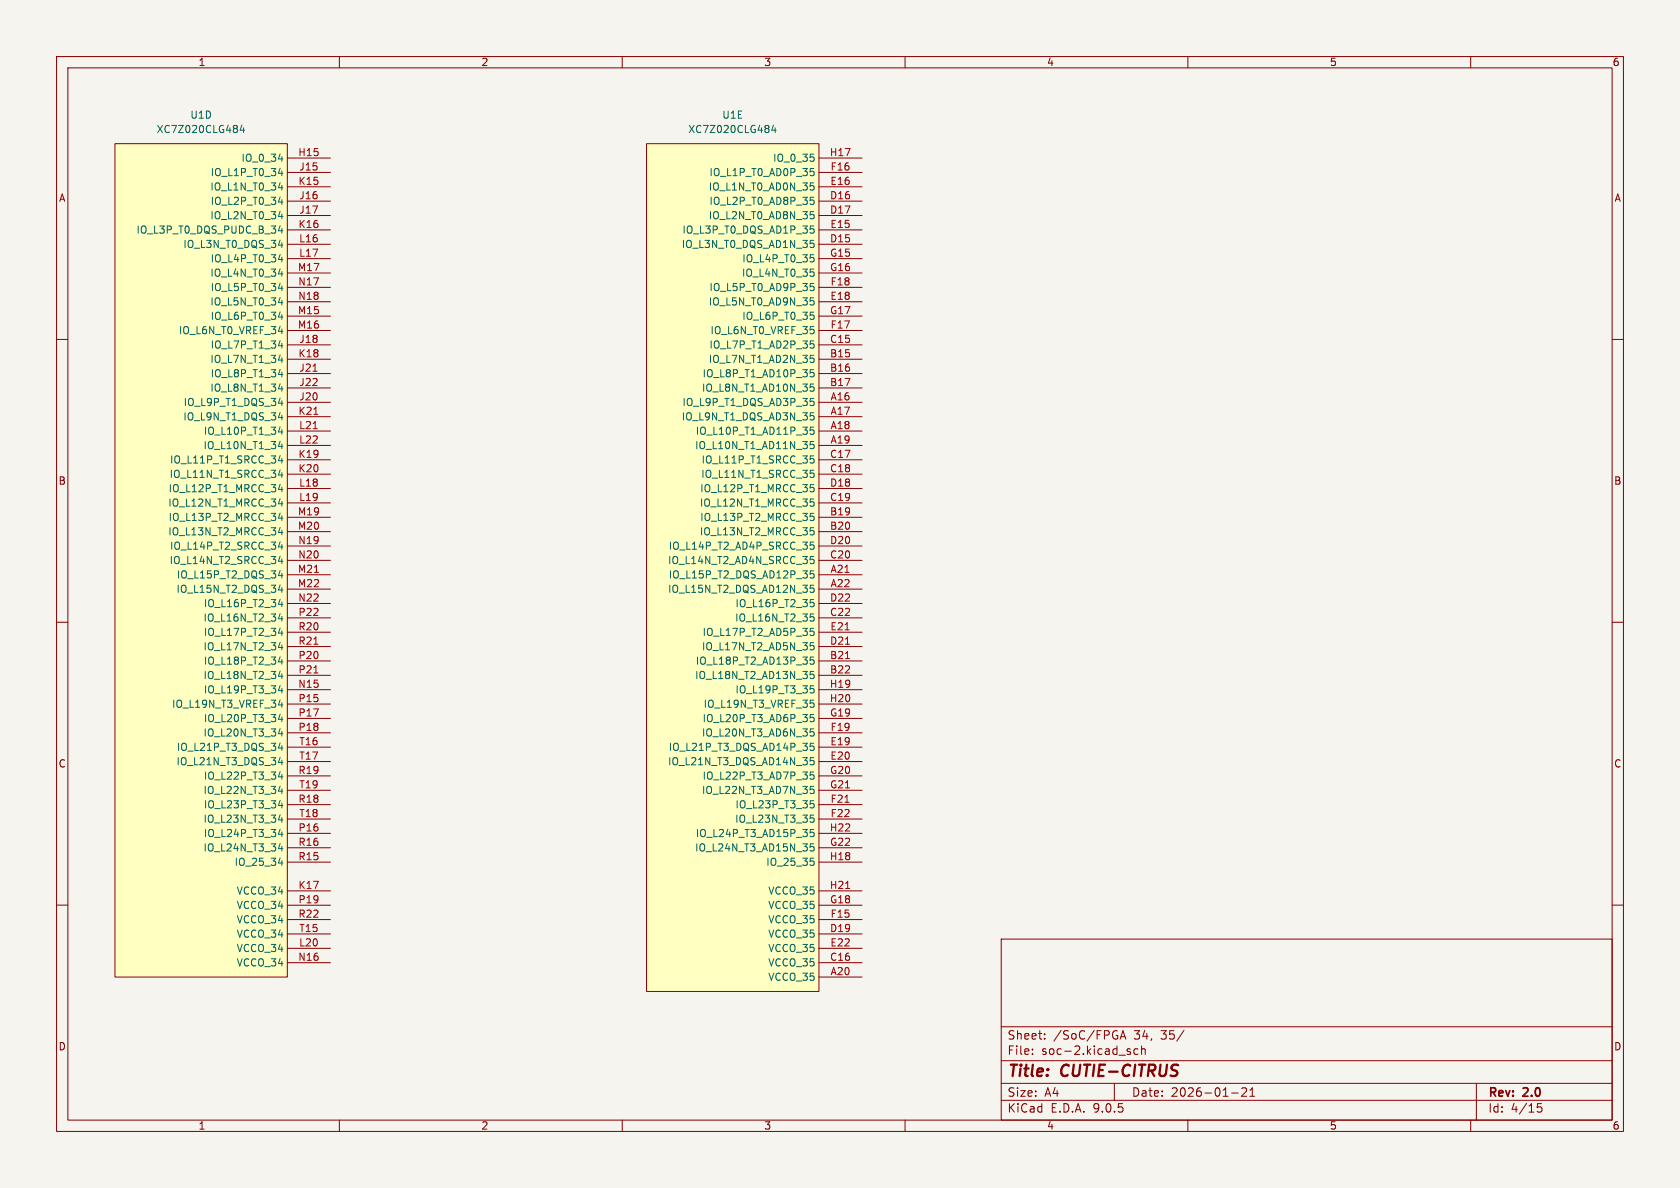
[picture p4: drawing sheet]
<svg xmlns="http://www.w3.org/2000/svg" width="297mm" height="210mm" viewBox="0 0 297 210" stroke-linecap="round" stroke-linejoin="round" font-family="sans-serif">
<path d="M0 0h297v210h-297z" fill="#f5f4ef" stroke="#f5f4ef" stroke-width=".18"/>
<g fill="none" stroke="#840000" stroke-width=".18">
<path d="M10 10h277v190h-277zM12 12h273v186h-273zM60 10v2M110 10v2M160 10v2M210 10v2M260 10v2M10 60h2M285 60h2M10 110h2M285 110h2M10 160h2"/>
<path d="M177 166h108v32h-108zM285 160h2M60 198v2M110 198v2M160 198v2M177 194.5h108M177 191.5h108M177 187.5h108M177 181.5h108M182.5 186.3v.1M182.5 185.5v.1M184.7 183.6v.1"/>
<path d="M184.7 182.8v.1M197 191.5v3M198 183.7l.5-1.5 .5 1.5M198.2 183.3h.7M199.5 185.9l.3 .1 .1 .2-.2 .2h-.3M199.5 185.4l.3 .1M201.2 185.5l-.5-.1-.2 .3v.4l.1 .2h.6M201.8 185.5l.2-.1 .4 .1 .1 .9M201.8 184.9v1.5M209.3 182.1l-1.3 2M210 198v2M217.7 193.2h1.2"/>
<path d="M219.5 192.4l.6-.1 .2 .1 .1 .3-.9 1.1h.9M221 193.8h.8M221 192.7l.4-.4v1.5M260 198v2M261 191.5v6.5M272.5 195.1h-.7l-.1 .7 .3-.1h.5l.1 .3-.1 .5-.2 .1-.6-.1"/>
</g>
<path d="M114.3 25.4h30.5v149.9h-30.5z" fill="#ffffc2"/>
<g fill="none" stroke="#840000" stroke-width=".18">
<path d="M114.3 25.4h30.5v149.9h-30.5zM144.8 27.9h7.6M144.8 30.5h7.6M144.8 33h7.6M144.8 35.6h7.6M144.8 38.1h7.6M144.8 40.6h7.6M144.8 43.2h7.6M144.8 45.7h7.6M144.8 48.3h7.6M144.8 50.8h7.6M144.8 53.3h7.6"/>
<path d="M144.8 55.9h7.6M144.8 58.4h7.6M144.8 61h7.6M144.8 63.5h7.6M144.8 66h7.6M144.8 68.6h7.6M144.8 71.1h7.6M144.8 73.7h7.6M144.8 76.2h7.6M144.8 78.7h7.6M144.8 81.3h7.6M144.8 83.8h7.6"/>
<path d="M144.8 86.4h7.6M144.8 88.9h7.6M144.8 91.4h7.6M144.8 94h7.6M144.8 96.5h7.6M144.8 99.1h7.6M144.8 101.6h7.6M144.8 104.1h7.6M144.8 106.7h7.6M144.8 109.2h7.6M144.8 111.8h7.6M144.8 114.3h7.6"/>
<path d="M144.8 116.8h7.6M144.8 119.4h7.6M144.8 121.9h7.6M144.8 124.5h7.6M144.8 127h7.6M144.8 129.5h7.6M144.8 132.1h7.6M144.8 134.6h7.6M144.8 137.2h7.6M144.8 139.7h7.6M144.8 142.2h7.6M144.8 144.8h7.6"/>
<path d="M144.8 147.3h7.6M144.8 149.9h7.6M144.8 152.4h7.6M144.8 157.5h7.6M144.8 160h7.6M144.8 162.6h7.6M144.8 165.1h7.6M144.8 167.6h7.6M144.8 170.2h7.6M144.8 172.7h7.6"/>
</g>
<g fill="none" stroke="#006464" stroke-width=".18">
<path d="M136.7 22.1l-.3 .9h.8M137 22.6v.8M143.3 29.8h.6M143.3 32.3h.6M143.3 34.9h.6M143.3 37.4h.6M143.3 39.9h.6M143.4 30.3h.3l.2 .2v.4l-.5 .2M143.4 32.8h.3l.2 .3v.4l-.5 .1M143.4 35.4h.3l.2 .2v.4l-.5 .1M143.4 37.9h.3l.2 .2v.5l-.5 .1M143.9 27.9v.5"/>
<path d="M143.3 42.5h.6M143.3 45h.6M143.3 47.6h.6M143.3 50.1h.6M143.3 52.6h.6M143.3 55.2h.6M143.3 57.7h.6M143.4 40.4h.3l.2 .3v.4l-.5 .1M143.4 43h.3l.2 .2-.1 .5-.4 .1M143.4 45.5h.3l.2 .3-.1 .4-.4 .1M143.4 50.6h.3l.2 .2-.1 .5-.4 .1M143.4 53.1h.3l.2 .3-.1 .5h-.4"/>
<path d="M143.4 55.7h.3l.2 .2-.1 .5-.4 .1M143.7 48.1l.2 .2v.3l-.2 .2M143.8 58.3l.1 .2-.1 .4M143.3 68.4h.4l.2 .2-.1 .5h-.5M143.3 60.3h.6M143.3 62.8h.6M143.3 67.9h.6M143.3 70.4h.6M143.3 73h.6M143.4 60.8h.3l.2 .2-.1 .5h-.4M143.4 63.3h.3l.2 .2-.1 .5-.4 .1M143.4 70.9h.3l.2 .3-.1 .4-.4 .1"/>
<path d="M143.4 73.5h.3l.2 .2-.1 .5h-.4M143.9 65.3h-.6l-.1 .7 .2-.2 .4 .1 .1 .2v.4l-.2 .1-.5-.1M143.9 75.5h-.6l-.1 .6 .2-.1 .4 .1 .1 .1v.5l-.2 .1-.5-.1M143.9 78h-.6l-.1 .7 .2-.2 .4 .1 .1 .2v.4l-.2 .1-.5-.1M143.3 98.9h.4l.2 .2-.1 .5h-.5M143.3 80.6h.6M143.3 83.1h.6M143.3 85.7h.6M143.3 88.2h.6M143.3 90.7h.6M143.3 93.3h.6M143.3 98.4h.6"/>
<path d="M143.4 81.1h.3l.2 .2-.1 .5-.4 .1M143.4 83.6h.3l.2 .3-.1 .4-.4 .1M143.4 86.2h.3l.2 .2-.1 .5h-.4M143.4 88.7h.3l.2 .2-.1 .5-.4 .1M143.4 91.2h.3l.2 .3-.1 .5h-.4M143.4 93.8h.3l.2 .2-.1 .5-.4 .1M143.9 95.8h-.6l-.1 .6 .2-.1 .4 .1 .1 .2v.4l-.2 .1-.5-.1M143.3 114.2l.4-.1 .2 .2-.1 .5h-.5M143.3 106h.6M143.3 108.5h.6M143.3 113.6h.6M143.4 106.5h.3l.2 .2-.1 .5-.4 .1"/>
<path d="M143.4 109h.3l.2 .3-.1 .4-.4 .1M143.9 100.9h-.6l-.1 .6 .2-.1 .4 .1 .1 .1v.5l-.2 .1-.5-.1M143.9 103.4h-.6l-.1 .7 .2-.2 .4 .1 .1 .2v.4l-.2 .1-.5-.1M143.9 111.1h-.6l-.1 .6 .2-.1h.4l.1 .2v.4l-.2 .1-.5-.1M143.9 116.1h-.6l-.1 .7 .2-.2 .4 .1 .1 .2v.4l-.2 .1-.5-.1M143.9 118.7h-.6l-.1 .6 .2-.1h.4l.1 .2v.4l-.2 .2-.5-.2M143.3 129.4l.4-.1 .2 .3-.1 .5h-.5M143.3 139.6l.4-.1 .2 .2-.1 .5h-.5M143.3 121.2h.6M143.3 123.8h.6M143.3 128.8h.6M143.3 139h.6"/>
<path d="M143.4 121.7h.3l.2 .3-.1 .4-.4 .1M143.4 124.3h.3l.2 .2-.1 .5h-.4M143.9 126.3h-.6l-.1 .6 .2-.1 .4 .1 .1 .1v.5l-.2 .1-.5-.1M143.9 131.4h-.6l-.1 .6 .2-.1h.4l.1 .2v.4l-.2 .2-.5-.2M143.9 133.9h-.6l-.1 .6 .2-.1 .4 .1 .1 .2v.4l-.2 .1-.5-.1M143.9 136.5h-.6l-.1 .6 .2-.1h.4l.1 .2v.4l-.2 .1-.5-.1M143.3 141.5h.6M143.3 144.1h.6M143.3 151.7h.6M143.4 142h.3l.2 .3v.4l-.5 .1M143.4 144.6h.3l.2 .2v.4l-.5 .2M143.4 152.2h.3l.2 .2v.5l-.5 .1"/>
<path d="M143.9 146.6h-.6l-.1 .6 .2-.1 .4 .1 .1 .2v.4l-.2 .1-.5-.1M143.9 149.2h-.6l-.1 .6 .2-.1h.4l.1 .2v.4l-.2 .1-.5-.1"/>
</g>
<path d="M149.4 111.3h.7M149.5 113.9h.7M149.5 116.4h.7M149.4 141.8h.7M149.5 157.1h.7" fill="none" stroke="#a90000" stroke-width=".18"/>
<path d="M20.3 25.4h30.5v147.3h-30.5z" fill="#ffffc2"/>
<g fill="none" stroke="#840000" stroke-width=".18">
<path d="M20.3 25.4h30.5v147.3h-30.5zM50.8 27.9h7.6M50.8 30.5h7.6M50.8 33h7.6M50.8 35.6h7.6M50.8 38.1h7.6M50.8 40.6h7.6M50.8 43.2h7.6M50.8 45.7h7.6M50.8 48.3h7.6M50.8 50.8h7.6M50.8 53.3h7.6"/>
<path d="M50.8 55.9h7.6M50.8 58.4h7.6M50.8 61h7.6M50.8 63.5h7.6M50.8 66h7.6M50.8 68.6h7.6M50.8 71.1h7.6M50.8 73.7h7.6M50.8 76.2h7.6M50.8 78.7h7.6M50.8 81.3h7.6M50.8 83.8h7.6"/>
<path d="M50.8 86.4h7.6M50.8 88.9h7.6M50.8 91.4h7.6M50.8 94h7.6M50.8 96.5h7.6M50.8 99.1h7.6M50.8 101.6h7.6M50.8 104.1h7.6M50.8 106.7h7.6M50.8 109.2h7.6M50.8 111.8h7.6M50.8 114.3h7.6"/>
<path d="M50.8 116.8h7.6M50.8 119.4h7.6M50.8 121.9h7.6M50.8 124.5h7.6M50.8 127h7.6M50.8 129.5h7.6M50.8 132.1h7.6M50.8 134.6h7.6M50.8 137.2h7.6M50.8 139.7h7.6M50.8 142.2h7.6M50.8 144.8h7.6"/>
<path d="M50.8 147.3h7.6M50.8 149.9h7.6M50.8 152.4h7.6M50.8 157.5h7.6M50.8 160h7.6M50.8 162.6h7.6M50.8 165.1h7.6M50.8 167.6h7.6M50.8 170.2h7.6"/>
</g>
<g fill="none" stroke="#006464" stroke-width=".18">
<path d="M42.8 22.1l-.3 .9h.7M43.1 22.6v.8M49.2 28.1h.8M49.2 30.6h.8M49.2 33.2h.8M49.2 35.7h.8M49.2 38.3h.8M49.8 30.2v.9M49.8 32.8v.8M49.8 35.3v.8M49.8 37.8v.9M49.2 40.8h.8"/>
<path d="M49.2 43.3h.8M49.2 45.9h.8M49.2 48.4h.8M49.2 51h.8M49.2 53.5h.8M49.2 56h.8M49.2 58.6h.8M49.8 40.4v.8M49.8 42.9v.9M49.8 45.5v.8M49.8 48v.8M49.8 50.5v.9"/>
<path d="M49.8 53.1v.8M49.8 55.6v.9M49.2 61.1h.8M49.2 63.7h.8M49.2 66.2h.8M49.2 68.7h.8M49.2 71.3h.8M49.2 73.8h.8M49.5 75.4l-.3 1h.8M49.5 78l-.3 .9h.8M49.8 60.7v.8M49.8 63.2v.9"/>
<path d="M49.8 65.8v.8M49.8 68.3v.9M49.8 70.9v.8M49.8 73.4v.8M49.8 75.9v.9M49.8 78.5v.8M49.2 86.5h.8M49.2 89.1h.8M49.2 91.6h.8M49.2 94.1h.8M49.5 80.5l-.3 .9h.8M49.5 83.1l-.3 .9h.8"/>
<path d="M49.5 95.8l-.3 .9h.8M49.5 98.3l-.3 .9h.8M49.8 81v.9M49.8 83.6v.8M49.8 86.1v.8M49.8 88.6v.9M49.8 91.2v.8M49.8 93.7v.9M49.8 96.3v.8M49.8 98.8v.8M49.2 104.3h.8M49.5 100.8l-.3 1h.8"/>
<path d="M49.5 105.9l-.3 .9h.8M49.5 108.5l-.3 .9h.8M49.5 111l-.3 .9h.8M49.5 113.5l-.3 1h.8M49.5 116.1l-.3 .9h.8M49.5 118.6l-.3 .9h.8M49.8 101.3v.9M49.8 103.9v.8M49.8 106.4v.9M49.8 109v.8M49.8 111.5v.8M49.8 114v.9"/>
<path d="M49.8 116.6v.8M49.8 119.1v.9M49.2 124.6h.8M49.2 134.8h.8M49.5 121.2l-.3 .9h.8M49.5 126.2l-.3 1h.8M49.5 128.8l-.3 .9h.8M49.5 131.3l-.3 .9h.8M49.5 136.4l-.3 .9h.8M49.5 138.9l-.3 1h.8M49.8 121.7v.8M49.8 124.2v.8"/>
<path d="M49.8 126.7v.9M49.8 129.3v.8M49.8 131.8v.9M49.8 134.4v.8M49.8 136.9v.8M49.8 139.4v.9M49.2 152.6h.8M49.5 141.5l-.3 .9h.8M49.5 144l-.3 .9h.8M49.5 146.6l-.3 .9h.8M49.5 149.1l-.3 .9h.8M49.8 142v.8"/>
<path d="M49.8 144.5v.9M49.8 147.1v.8M49.8 149.6v.8M49.8 152.1v.9"/>
</g>
<path d="M55.3 65.6h.8M55.4 75.8h.7M55.5 73.2h.7M55.5 113.9h.7M55.5 119h.7M55.6 101.2h.7" fill="none" stroke="#a90000" stroke-width=".18"/>
<g font-size="2.8" fill="#840000">
<text x="178" y="190.9">Title:</text>
<text x="187.7" y="190.9">CUTIE-CITRUS</text>
</g>
<g font-size="2.1" fill="#840000">
<text x="178" y="184">Sheet:</text>
<text x="186.2" y="184">/SoC/FPGA</text>
<text x="200.5" y="184">34,</text>
<text x="205.4" y="184">35/</text>
<text x="178" y="186.7">File:</text>
<text x="184.1" y="186.7">soc-2.kicad_sch</text>
<text x="178" y="196.9">KiCad</text>
<text x="178" y="194.1">Size:</text>
<text x="184.7" y="194.1">A4</text>
<text x="185.7" y="196.9">E.D.A.</text>
<text x="193.3" y="196.9">9.0.5</text>
<text x="200" y="194.1">Date:</text>
<text x="207" y="194.1">2026-01-21</text>
<text x="263" y="194.3">Rev:</text>
<text x="263" y="196.9">Id:</text>
<text x="267.1" y="196.9">4/15</text>
<text x="269.4" y="194.3">2.0</text>
</g>
<g font-size="1.8" fill="#840000">
<text x="35" y="11.9">1</text>
<text x="85" y="11.9">2</text>
<text x="135" y="11.9">3</text>
<text x="185" y="11.9">4</text>
<text x="235" y="11.9">5</text>
<text x="285" y="11.9">6</text>
<text x="10.3" y="35.9">A</text>
<text x="285.3" y="35.9">A</text>
<text x="10.3" y="85.9">B</text>
<text x="285.3" y="85.9">B</text>
<text x="10.3" y="135.9">C</text>
<text x="285.3" y="135.9">C</text>
<text x="10.3" y="185.9">D</text>
<text x="285.3" y="185.9">D</text>
<text x="35" y="199.9">1</text>
<text x="85" y="199.9">2</text>
<text x="135" y="199.9">3</text>
<text x="185" y="199.9">4</text>
<text x="235" y="199.9">5</text>
<text x="285" y="199.9">6</text>
</g>
<g font-size="1.8" fill="#006464">
<text x="27.6" y="23.7">XC7Z020CLG484</text>
<text x="33.6" y="21.2">U1D</text>
<text x="121.6" y="23.7">XC7Z020CLG484</text>
<text x="127.6" y="21.2">U1E</text>
<text x="42.6" y="28.8">IO_0_34</text>
<text x="136.6" y="28.8">IO_0_35</text>
<text x="37.1" y="33.9">IO_L1N_T0_34</text>
<text x="37.1" y="31.3">IO_L1P_T0_34</text>
<text x="125.2" y="33.9">IO_L1N_T0_AD0N_35</text>
<text x="125.3" y="31.3">IO_L1P_T0_AD0P_35</text>
<text x="24" y="41.5">IO_L3P_T0_DQS_PUDC_B_34</text>
<text x="37.1" y="39">IO_L2N_T0_34</text>
<text x="37.1" y="36.4">IO_L2P_T0_34</text>
<text x="120.5" y="41.5">IO_L3P_T0_DQS_AD1P_35</text>
<text x="125.2" y="39">IO_L2N_T0_AD8N_35</text>
<text x="125.3" y="36.4">IO_L2P_T0_AD8P_35</text>
<text x="32.3" y="44">IO_L3N_T0_DQS_34</text>
<text x="37.1" y="46.6">IO_L4P_T0_34</text>
<text x="120.4" y="44">IO_L3N_T0_DQS_AD1N_35</text>
<text x="131.1" y="46.6">IO_L4P_T0_35</text>
<text x="37.1" y="49.1">IO_L4N_T0_34</text>
<text x="37.1" y="51.7">IO_L5P_T0_34</text>
<text x="125.3" y="51.7">IO_L5P_T0_AD9P_35</text>
<text x="131.1" y="49.1">IO_L4N_T0_35</text>
<text x="31.5" y="59.3">IO_L6N_T0_VREF_34</text>
<text x="37.1" y="54.2">IO_L5N_T0_34</text>
<text x="37.1" y="56.7">IO_L6P_T0_34</text>
<text x="125.2" y="54.2">IO_L5N_T0_AD9N_35</text>
<text x="125.5" y="59.3">IO_L6N_T0_VREF_35</text>
<text x="131.1" y="56.7">IO_L6P_T0_35</text>
<text x="37.1" y="64.4">IO_L7N_T1_34</text>
<text x="37.1" y="61.8">IO_L7P_T1_34</text>
<text x="125.2" y="64.4">IO_L7N_T1_AD2N_35</text>
<text x="125.3" y="61.8">IO_L7P_T1_AD2P_35</text>
<text x="32.4" y="72">IO_L9P_T1_DQS_34</text>
<text x="37.1" y="69.4">IO_L8N_T1_34</text>
<text x="37.1" y="66.9">IO_L8P_T1_34</text>
<text x="120.5" y="72">IO_L9P_T1_DQS_AD3P_35</text>
<text x="124" y="69.4">IO_L8N_T1_AD10N_35</text>
<text x="124.1" y="66.9">IO_L8P_T1_AD10P_35</text>
<text x="32.3" y="74.5">IO_L9N_T1_DQS_34</text>
<text x="35.9" y="77.1">IO_L10P_T1_34</text>
<text x="120.4" y="74.5">IO_L9N_T1_DQS_AD3N_35</text>
<text x="122.9" y="77.1">IO_L10P_T1_AD11P_35</text>
<text x="30" y="82.1">IO_L11P_T1_SRCC_34</text>
<text x="35.9" y="79.6">IO_L10N_T1_34</text>
<text x="122.8" y="79.6">IO_L10N_T1_AD11N_35</text>
<text x="123.9" y="82.1">IO_L11P_T1_SRCC_35</text>
<text x="29.6" y="89.8">IO_L12N_T1_MRCC_34</text>
<text x="29.7" y="87.2">IO_L12P_T1_MRCC_34</text>
<text x="29.9" y="84.7">IO_L11N_T1_SRCC_34</text>
<text x="123.6" y="89.8">IO_L12N_T1_MRCC_35</text>
<text x="123.7" y="87.2">IO_L12P_T1_MRCC_35</text>
<text x="123.9" y="84.7">IO_L11N_T1_SRCC_35</text>
<text x="29.6" y="94.8">IO_L13N_T2_MRCC_34</text>
<text x="29.7" y="92.3">IO_L13P_T2_MRCC_34</text>
<text x="123.6" y="94.8">IO_L13N_T2_MRCC_35</text>
<text x="123.7" y="92.3">IO_L13P_T2_MRCC_35</text>
<text x="29.9" y="99.9">IO_L14N_T2_SRCC_34</text>
<text x="30" y="97.4">IO_L14P_T2_SRCC_34</text>
<text x="118" y="99.9">IO_L14N_T2_AD4N_SRCC_35</text>
<text x="118.1" y="97.4">IO_L14P_T2_AD4P_SRCC_35</text>
<text x="31.1" y="105">IO_L15N_T2_DQS_34</text>
<text x="31.2" y="102.5">IO_L15P_T2_DQS_34</text>
<text x="35.9" y="107.5">IO_L16P_T2_34</text>
<text x="118" y="105">IO_L15N_T2_DQS_AD12N_35</text>
<text x="118.1" y="102.5">IO_L15P_T2_DQS_AD12P_35</text>
<text x="129.9" y="107.5">IO_L16P_T2_35</text>
<text x="35.9" y="110.1">IO_L16N_T2_34</text>
<text x="35.9" y="112.6">IO_L17P_T2_34</text>
<text x="124.1" y="112.6">IO_L17P_T2_AD5P_35</text>
<text x="129.9" y="110.1">IO_L16N_T2_35</text>
<text x="35.9" y="115.2">IO_L17N_T2_34</text>
<text x="35.9" y="117.7">IO_L18P_T2_34</text>
<text x="122.9" y="117.7">IO_L18P_T2_AD13P_35</text>
<text x="124" y="115.2">IO_L17N_T2_AD5N_35</text>
<text x="30.3" y="125.3">IO_L19N_T3_VREF_34</text>
<text x="35.9" y="120.2">IO_L18N_T2_34</text>
<text x="35.9" y="122.8">IO_L19P_T3_34</text>
<text x="122.8" y="120.2">IO_L18N_T2_AD13N_35</text>
<text x="124.3" y="125.3">IO_L19N_T3_VREF_35</text>
<text x="129.9" y="122.8">IO_L19P_T3_35</text>
<text x="35.9" y="130.4">IO_L20N_T3_34</text>
<text x="35.9" y="127.9">IO_L20P_T3_34</text>
<text x="124" y="130.4">IO_L20N_T3_AD6N_35</text>
<text x="124.1" y="127.9">IO_L20P_T3_AD6P_35</text>
<text x="31.1" y="135.5">IO_L21N_T3_DQS_34</text>
<text x="31.2" y="132.9">IO_L21P_T3_DQS_34</text>
<text x="118" y="135.5">IO_L21N_T3_DQS_AD14N_35</text>
<text x="118.1" y="132.9">IO_L21P_T3_DQS_AD14P_35</text>
<text x="35.9" y="140.6">IO_L22N_T3_34</text>
<text x="35.9" y="138">IO_L22P_T3_34</text>
<text x="35.9" y="143.1">IO_L23P_T3_34</text>
<text x="124" y="140.6">IO_L22N_T3_AD7N_35</text>
<text x="124.1" y="138">IO_L22P_T3_AD7P_35</text>
<text x="129.9" y="143.1">IO_L23P_T3_35</text>
<text x="35.9" y="145.6">IO_L23N_T3_34</text>
<text x="35.9" y="148.2">IO_L24P_T3_34</text>
<text x="122.9" y="148.2">IO_L24P_T3_AD15P_35</text>
<text x="129.9" y="145.6">IO_L23N_T3_35</text>
<text x="35.9" y="150.7">IO_L24N_T3_34</text>
<text x="41.4" y="153.3">IO_25_34</text>
<text x="122.8" y="150.7">IO_L24N_T3_AD15N_35</text>
<text x="135.4" y="153.3">IO_25_35</text>
<text x="41.7" y="158.3">VCCO_34</text>
<text x="41.7" y="160.9">VCCO_34</text>
<text x="135.7" y="158.3">VCCO_35</text>
<text x="135.7" y="160.9">VCCO_35</text>
<text x="41.7" y="163.4">VCCO_34</text>
<text x="41.7" y="166">VCCO_34</text>
<text x="135.7" y="163.4">VCCO_35</text>
<text x="135.7" y="166">VCCO_35</text>
<text x="41.7" y="168.5">VCCO_34</text>
<text x="41.7" y="171">VCCO_34</text>
<text x="135.7" y="168.5">VCCO_35</text>
<text x="135.7" y="171">VCCO_35</text>
<text x="135.7" y="173.6">VCCO_35</text>
</g>
<g font-size="1.8" fill="#a90000">
<text x="52.6" y="27.7">H15</text>
<text x="146.6" y="27.7">H17</text>
<text x="52.7" y="32.8">K15</text>
<text x="52.8" y="30.2">J15</text>
<text x="52.8" y="35.3">J16</text>
<text x="146.6" y="35.3">D16</text>
<text x="146.7" y="32.8">E16</text>
<text x="146.7" y="30.2">F16</text>
<text x="52.7" y="40.4">K16</text>
<text x="52.8" y="37.8">J17</text>
<text x="146.6" y="37.8">D17</text>
<text x="146.7" y="40.4">E15</text>
<text x="52.8" y="42.9">L16</text>
<text x="52.8" y="45.5">L17</text>
<text x="146.6" y="42.9">D15</text>
<text x="146.6" y="45.5">G15</text>
<text x="52.6" y="48">M17</text>
<text x="52.6" y="50.5">N17</text>
<text x="52.6" y="53.1">N18</text>
<text x="146.6" y="48">G16</text>
<text x="146.7" y="53.1">E18</text>
<text x="146.7" y="50.5">F18</text>
<text x="52.6" y="55.6">M15</text>
<text x="52.6" y="58.2">M16</text>
<text x="146.6" y="55.6">G17</text>
<text x="146.7" y="58.2">F17</text>
<text x="52.7" y="63.2">K18</text>
<text x="52.8" y="60.7">J18</text>
<text x="52.8" y="65.8">J21</text>
<text x="146.6" y="60.7">C15</text>
<text x="146.6" y="63.2">B15</text>
<text x="146.6" y="65.8">B16</text>
<text x="52.8" y="68.3">J22</text>
<text x="52.8" y="70.9">J20</text>
<text x="146.6" y="68.3">B17</text>
<text x="146.7" y="70.9">A16</text>
<text x="52.7" y="73.4">K21</text>
<text x="52.8" y="75.9">L21</text>
<text x="146.7" y="73.4">A17</text>
<text x="146.7" y="75.9">A18</text>
<text x="52.7" y="81">K19</text>
<text x="52.7" y="83.6">K20</text>
<text x="52.8" y="78.5">L22</text>
<text x="146.6" y="81">C17</text>
<text x="146.6" y="83.6">C18</text>
<text x="146.7" y="78.5">A19</text>
<text x="52.8" y="86.1">L18</text>
<text x="52.8" y="88.6">L19</text>
<text x="146.6" y="86.1">D18</text>
<text x="146.6" y="88.6">C19</text>
<text x="52.6" y="91.2">M19</text>
<text x="52.6" y="93.7">M20</text>
<text x="146.6" y="91.2">B19</text>
<text x="146.6" y="93.7">B20</text>
<text x="52.6" y="101.3">M21</text>
<text x="52.6" y="96.3">N19</text>
<text x="52.6" y="98.8">N20</text>
<text x="146.6" y="96.3">D20</text>
<text x="146.6" y="98.8">C20</text>
<text x="146.7" y="101.3">A21</text>
<text x="52.6" y="103.9">M22</text>
<text x="52.6" y="106.4">N22</text>
<text x="146.6" y="106.4">D22</text>
<text x="146.7" y="103.9">A22</text>
<text x="52.7" y="109">P22</text>
<text x="52.7" y="111.5">R20</text>
<text x="146.6" y="109">C22</text>
<text x="146.7" y="111.5">E21</text>
<text x="52.7" y="114">R21</text>
<text x="52.7" y="116.6">P20</text>
<text x="52.7" y="119.1">P21</text>
<text x="146.6" y="114">D21</text>
<text x="146.6" y="116.6">B21</text>
<text x="146.6" y="119.1">B22</text>
<text x="52.6" y="121.7">N15</text>
<text x="52.7" y="124.2">P15</text>
<text x="146.6" y="121.7">H19</text>
<text x="146.6" y="124.2">H20</text>
<text x="52.7" y="126.7">P17</text>
<text x="52.7" y="129.3">P18</text>
<text x="52.8" y="131.8">T16</text>
<text x="146.6" y="126.7">G19</text>
<text x="146.7" y="131.8">E19</text>
<text x="146.7" y="129.3">F19</text>
<text x="52.7" y="136.9">R19</text>
<text x="52.8" y="134.4">T17</text>
<text x="146.6" y="136.9">G20</text>
<text x="146.7" y="134.4">E20</text>
<text x="52.7" y="142">R18</text>
<text x="52.8" y="139.4">T19</text>
<text x="146.6" y="139.4">G21</text>
<text x="146.7" y="142">F21</text>
<text x="52.7" y="147.1">P16</text>
<text x="52.7" y="149.6">R16</text>
<text x="52.8" y="144.5">T18</text>
<text x="146.6" y="147.1">H22</text>
<text x="146.6" y="149.6">G22</text>
<text x="146.7" y="144.5">F22</text>
<text x="52.7" y="152.1">R15</text>
<text x="146.6" y="152.1">H18</text>
<text x="52.7" y="157.2">K17</text>
<text x="52.7" y="159.8">P19</text>
<text x="146.6" y="157.2">H21</text>
<text x="146.6" y="159.8">G18</text>
<text x="52.7" y="162.3">R22</text>
<text x="52.8" y="167.4">L20</text>
<text x="52.8" y="164.8">T15</text>
<text x="146.6" y="164.8">D19</text>
<text x="146.7" y="167.4">E22</text>
<text x="146.7" y="162.3">F15</text>
<text x="52.6" y="169.9">N16</text>
<text x="146.6" y="169.9">C16</text>
<text x="146.7" y="172.5">A20</text>
</g>
</svg>
